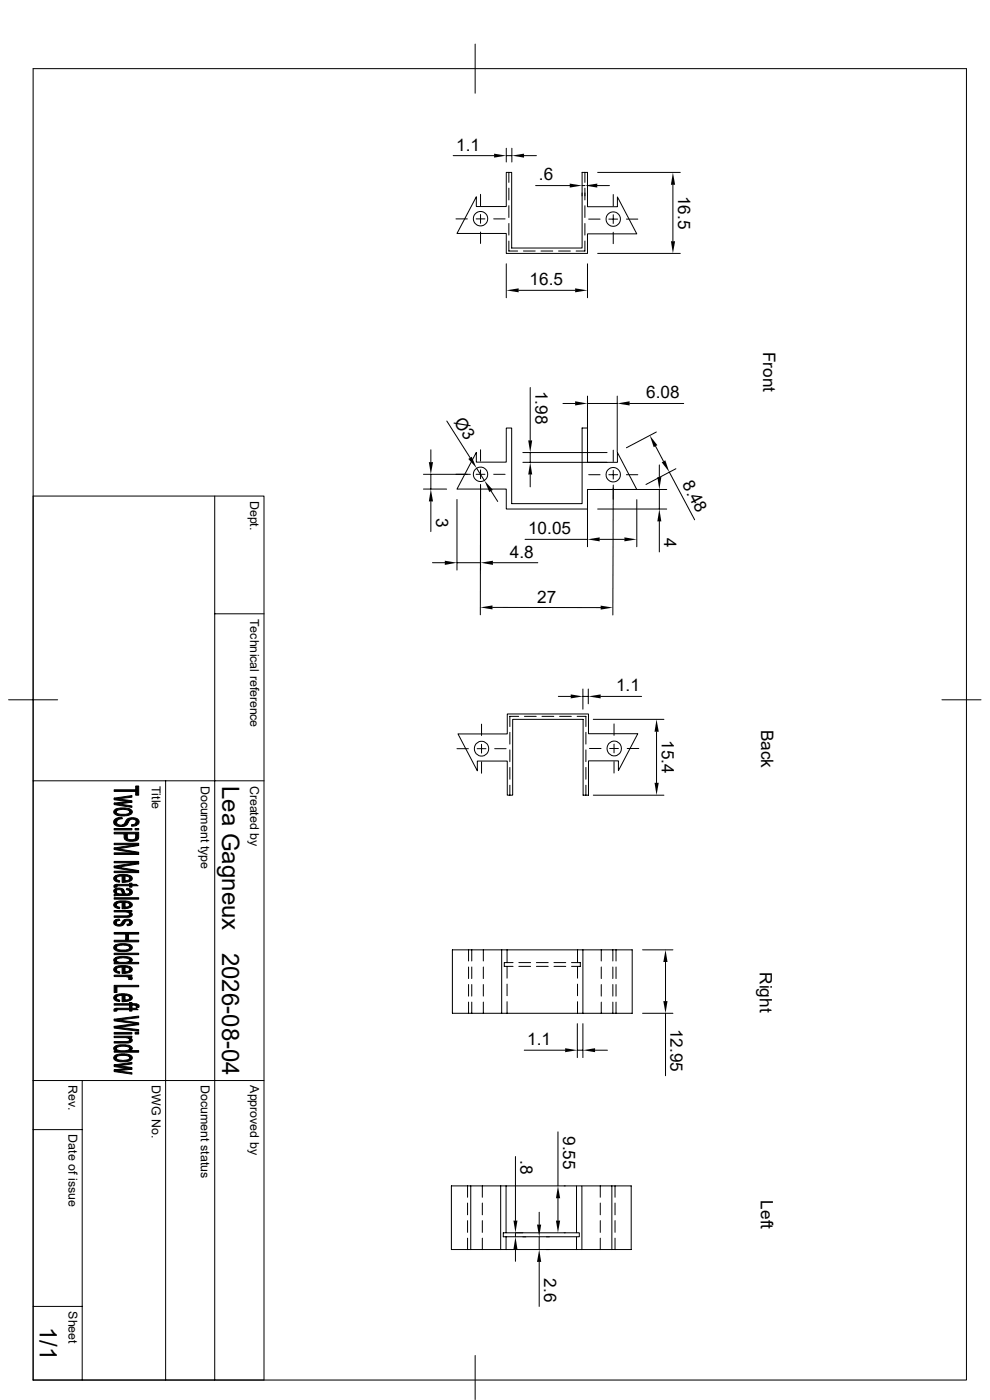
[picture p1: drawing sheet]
<svg xmlns="http://www.w3.org/2000/svg" width="210mm" height="297mm" viewBox="0 0 210 297" stroke-linecap="round" stroke-linejoin="round" font-family="sans-serif">
<g fill="none" stroke="#000" stroke-width=".21">
<path d="M7 14.6h198v278.2h-198zM100.8 9.4v10.4M96.1 33h8.7M107.4 31.5v2.9M107.4 33h1.2M107.9 36.6v2.1M107.9 39.9v2.5M108.6 31.5v2.9M111.2 33h2.6M113.6 39.4h7.3M123.5 39.4h.6M124.1 36.6v2.1"/>
<path d="M124.1 39.9v2.5M126.7 39.4h2.6M126.8 36.6h17.5M142.7 39.2v12M96.7 46.4h2.4M101 46.4h1.9M101 41.7v2.1h6.4v-7.2h1.1v16h15v-16h1.1v7.3h6.4v-2.1l4.1 7.8h-10.5v4.2h-17.2v-4.3h-10.5zM101.9 41.2v2.4M101.9 45.5v1.9M101.9 49.2v2.4M104.7 46.4h2.4M107.4 56v7.2"/>
<path d="M107.9 51.1v2.2h1.9M107.9 43.6v2.5M107.9 47.4v2.5M111 53.3h2.5M114.8 53.3h2.5M118.5 53.3h2.5M123.5 40.9v.7M124.1 43.6v2.5M124.1 47.4v2.5M124.1 51.1v2.2h-1.9M124.6 56v7.2M124.9 46.5h2.4"/>
<path d="M126.8 53.8h17.5M129.2 46.5h1.8M130.1 41.3v2.4M130.1 45.6v1.8M130.1 49.3v2.4M132.9 46.5h2.4M110 61.6h12M91.4 95.4v2.6M94.8 89.3l4.9 7.8M101 96v2h6.4v-7.2h1.1v16h15v-16h1.1v7.3h6.4v-2.1l4.1 7.8h-10.5v4.2h-17.2v-4.2h-10.5zM101.1 99.3l1.7 2.7M101.9 95.4v2.4"/>
<path d="M101.9 99.7v1.9M110.9 98.1h17.9M110.9 96h17.9M112.5 82.2v11.2M112.5 96v2.1M119.4 85.6h2.6M124.6 84v11.9M124.6 85.6h6.3M130.1 95.5v2.4M130.1 99.8v1.8M130.9 84v11.9M133.6 85.6h11.4"/>
<path d="M139.1 94.7l1.7 3.2M139.2 91.7l-6.3 3.3M139.9 98.6v2.6M143.4 99.4l-6.4 3.4M7 105.2h49v187.6h-49M45.6 105.2v187.6M89.8 100.6h10M89.8 103.8h4.9M91.4 100.6v3.2M91.4 106.4v6.4M91.7 119.4h2.7M96.9 106v14.9"/>
<path d="M96.9 119.4h5M101 100.6h1.9M101.9 102.8v27.6M104.2 104.2l1.4 2.2M104.6 119.4h9.5M104.7 100.6h2.4M111.4 114.4h13.2M112.5 100.7v2.6M124.6 106v10M124.9 100.7h2.4M126.8 103.8h14.6M126.8 108h14.6"/>
<path d="M127.2 114.4h5.3M129.2 100.7h1.8M130.1 102.9l-.1 27.6M130.1 103.5v2.4M132.9 100.7h2.4M135.1 106v10M139.9 103.8v4.2M139.9 110.6v6.5M142 100.2l5.4 10.1M45.6 130.2h10.4M104.5 128.9h22.9M1.8 148.5h10.4"/>
<path d="M96.9 158.8h2.5M97.2 155.7h10.4v-4.2h17.2v4.2h10.5l-4.1 7.8v-2.1h-6.4v7.3h-1.1v-16.1h-14.9v16.1h-1.2v-7.2h-6.3v2zM101.2 158.8h1.9M102.2 153.6v2.4M102.2 157.9v1.9M104.9 158.8h2.5M108.2 155.4v2.5M108.2 159.1v2.5M110 152h-1.8v2.1M111.3 152h2.4M115 152h2.5M118.4 147.7h2.7"/>
<path d="M118.7 152h2.5M122.4 152h1.9v2.1M123.7 146.2v4.3M123.7 147.7h1.1M124.3 155.4v2.5M124.3 159.1v2.5M124.8 146.2v3.1M125.1 158.8h2.4M125.9 152.6h14.9M127.4 147.7h8.7M129.3 158.8h1.9M130.3 153.6v2.4"/>
<path d="M130.3 157.9v1.8M133.1 158.8h2.4M139.3 155.2v10.9M199.8 148.5h8.3M7 165.7h49M35.1 165.7v127.1M102.2 161.6v2.4M108.2 162.8v2.5M108.2 166.6v2.1M124.3 162.8v2.5M124.3 166.6v2.1M125.9 168.7h14.9"/>
<path d="M130.3 161.6v2.4M96 201.5h38.1v13.5h-38.1zM99.4 201.5v2.4M99.4 205.1v2.5M99.4 208.9v2.4M99.4 212.6v2.4M100.1 201.5v2.4M100.1 205.1v2.5M100.1 208.9v2.4M100.1 212.6v2.4M102.5 201.5v2.4M102.5 205.1v2.5"/>
<path d="M102.5 208.9v2.4M102.5 212.6v2.4M106.4 201.5v13.5M107.6 201.5v2.7M107.6 205v2.5M107.6 208.8v2.4M107.6 212.5v2.5M108.8 204.2h-1.8v.8h1.8M110.1 204.2h2.5M110.1 205h2.5M113.8 204.2h2.5M113.8 205h2.5"/>
<path d="M117.5 204.2h2.5M117.5 205h2.5M121.2 204.2h1.9v.8h-1.9M122.5 217.2v7.2M122.5 201.5v2.7M122.5 205v2.5M122.5 208.8v2.4M122.5 212.5v2.5M123.7 217.2v7.2M123.7 201.5v13.5M127.6 201.5v2.4M127.6 205.1v2.5"/>
<path d="M127.6 208.9v2.4M127.6 212.6v2.4M130 201.5v2.4M130 205.1v2.5M130 208.9v2.4M130 212.6v2.4M130.7 201.5v2.4M130.7 205.1v2.5M130.7 208.9v2.4M130.7 212.6v2.4M136.3 201.5h6.4M136.3 215h6.4"/>
<path d="M141.2 204.1v8.3M141.2 215v13.2M7 239.6h10.4M7 229.2h49M17.4 229.2v63.6M111.2 222.8h8.7M122.5 222.8h1.2M126.2 222.8h2.7M99.2 251.6v2.4M99.2 255.2v2.5M99.2 259v2.5M99.9 251.6v13.5"/>
<path d="M102.3 251.6v2.4M102.3 255.2v2.5M102.3 259v2.5M106.2 251.6v13.5M107.4 251.6v9.9M109.3 245.4v13.6M114.4 257.2v2.6M118.4 240.1v11.5M118.4 254.2v4.8M119.7 251.6h.2M122.3 251.6h1.1v13.5h-1.1v-2.7h.6v-.9h-.6zM122.3 251.6h-26.5v13.5h11.6"/>
<path d="M123.4 251.6h10.5v13.5h-10.5M127.3 251.6v2.4M127.3 255.2v2.5M127.3 259v2.5M129.8 251.6v13.5M130.5 251.6v2.4M130.5 255.2v2.5M130.5 259v2.5M7 277.2h10.4M99.2 262.7v2.4M102.3 262.7v2.4M107.4 265.1h14.9"/>
<path d="M107.4 262.4v2.7M109.3 261.5v.9M109.3 265v2.6M109.6 261.5h1.3M110.9 262.4h.6M114.4 262.4v2.7M114.4 267.7v9.5M115.9 262.4h.6M119.7 261.5h.2M122.3 261.5h-15.5v.9h15.5M127.3 262.7v2.4M130.5 262.7v2.4"/>
<path d="M100.8 287.6v9.3"/>
<circle cx="101.9" cy="46.4" r="1.53"/>
<circle cx="130.1" cy="46.5" r="1.53"/>
<circle cx="101.9" cy="100.6" r="1.53"/>
<circle cx="130.1" cy="100.7" r="1.53"/>
<circle cx="102.2" cy="158.9" r="1.54"/>
<circle cx="130.3" cy="158.8" r="1.54"/>
</g>
<g fill="#000" stroke="#000" stroke-width=".21">
<path d="M24.7 173.6l1.2-.2 .1 .3a1.06 1.06 0 0 0-1.3 .7z" fill-rule="evenodd"/>
<path d="M24.6 171.6l1-.2 1.7 .1 .2 .1v.7a1.49 1.49 0 0 0-1.8-.6l-.8 .2-.3 .4z" fill-rule="evenodd"/>
<path d="M24.2 169.3l3.8 .6v.3l-3.8-.5z" fill-rule="evenodd"/>
<path d="M24.2 169.3l3.8-.5v.3l-3 .4z" fill-rule="evenodd"/>
<path d="M24.2 170.4l2.9-.4 .9 .2-2.9 .4z" fill-rule="evenodd"/>
<path d="M24.2 170.4l3.8 .6v.3l-3.8-.6z" fill-rule="evenodd"/>
<path d="M24.2 175.8h3.8v.3h-3.8z" fill-rule="evenodd"/>
<path d="M24.3 171.8l.3-.2v.7a1.79 1.79 0 0 0 2 .5l.9-.4v-.8a.66 .66 0 0 1 .6 .8 .66 .66 0 0 1-.8 .5l-.8 .2a2.54 2.54 0 0 1-2.4-.7z" fill-rule="evenodd"/>
<path d="M26.9 176.9v.6a1.08 1.08 0 0 0 1.8 .5l.1-.5v.9l-1.3 .1-.6-.2z" fill-rule="evenodd"/>
<path d="M27.9 175l.8-.2 .2-.4v.7l-1 .2z" fill-rule="evenodd"/>
<path d="M24.2 167.6h4.6v-.8h.6v1.9h-.6v-.8h-4.6z" fill-rule="evenodd"/>
<path d="M24.2 176.6h5.2v1.3l-.6 .5v-1.5h-1.9v1.4l-.4-.2-.2-.3v-.9h-2.1z" fill-rule="evenodd"/>
<path d="M24.2 179.9l4.5-.7 .7 .2-4.3 .7z" fill-rule="evenodd"/>
<path d="M28.7 175.8h.7v.3h-.7z" fill-rule="evenodd"/>
<path d="M24.2 178.9h5.2v.5l-.7-.2h-4.5z" fill-rule="evenodd"/>
<path d="M24.5 173.7l.2-.1v.8a1.07 1.07 0 0 0 1.2 .6 1.07 1.07 0 0 0 .9-.9 1.77 1.77 0 0 1 2.7 .1l-.1 .5-.5 .4v-.7a.92 .92 0 0 0-1-.6 .92 .92 0 0 0-.8 .8 1.89 1.89 0 0 1-3 0l.1-.5z" fill-rule="evenodd"/>
<path d="M24.2 190.5h5.2v.3h-5.2z" fill-rule="evenodd"/>
<path d="M24.6 189.1l.1 .6h-.1z" fill-rule="evenodd"/>
<path d="M24.2 187.8l.6-.2v.6l-.6 .1z" fill-rule="evenodd"/>
<path d="M24.3 186l.3-.2 .1 .7 .7 .4v.3a.93 .93 0 0 1-1.2-1.1z" fill-rule="evenodd"/>
<path d="M24.3 191.5l.3-.2v.8l.3 .2 .5 .1v.4a.97 .97 0 0 1-1.2-1z" fill-rule="evenodd"/>
<path d="M24.6 195.1l.7-.1 .1 .3-.6 .2-.2 .2z" fill-rule="evenodd"/>
<path d="M24.3 188.7a1.91 1.91 0 0 1 1.9 0l-.2 .9a.88 .88 0 0 0-.9-.8l-.4 .1-.1 .8-.5-.5z" fill-rule="evenodd"/>
<path d="M24.6 185.8l1.1-.3 1.4 .1 .4 .2v.6l-.2-.4-.8-.2v1.4h-.6v-1.4l-.9 .2-.4 .4z" fill-rule="evenodd"/>
<path d="M24.6 191.3l.8-.2 1.8 .1 .3 .1v.7l-.2-.4-.8-.1v1.3h-.6v-1.4l-.9 .2-.4 .4z" fill-rule="evenodd"/>
<path d="M27.4 193.4l.2 .1-.1 .4z" fill-rule="evenodd"/>
<path d="M26.9 188.5l.7 .1-.1 .6-.1-.3-.6-.1z" fill-rule="evenodd"/>
<path d="M24.2 195.4l.4-.3v.6a.72 .72 0 0 0 .8 .4 .72 .72 0 0 0 .6-.6 1.39 1.39 0 0 1 1.6-.4l-.1 .6a.59 .59 0 0 0-.6-.4 .59 .59 0 0 0-.5 .6 1.33 1.33 0 0 1-2.3-.1z" fill-rule="evenodd"/>
<path d="M24.2 193.2h3.8v.2h-.6v.4l-.7-.3h-2.5z" fill-rule="evenodd"/>
<path d="M26.5 185.8v1.1h.1l.8-.3 .1-.8a.64 .64 0 0 1 .6 .7 .64 .64 0 0 1-.8 .5l-.8 .2z" fill-rule="evenodd"/>
<path d="M24.2 189.7h.5v-.4l.6 .4h.8l.1-1 .1 .1a.71 .71 0 0 0 1 .8l.2-.2 .1-.8a.71 .71 0 0 1 .5 .9 .71 .71 0 0 1-1 .4l-2.9 .2z" fill-rule="evenodd"/>
<path d="M26.5 191.5v.9h.3l.7-.2v-.9a.64 .64 0 0 1 .6 .8 .64 .64 0 0 1-.8 .5l-.8 .2z" fill-rule="evenodd"/>
<path d="M24.2 194.3h3l.3-.2 .1-.6a.56 .56 0 0 1 .5 .6 .56 .56 0 0 1-.7 .5h-3.2z" fill-rule="evenodd"/>
<path d="M27.6 195.1a.66 .66 0 0 1 .4 .8 .66 .66 0 0 1-.8 .5h-.2l-.1-.3 .6-.2z" fill-rule="evenodd"/>
<path d="M24.8 187.6h2.7v-.2h.5v.2h.9l.4 .3h-1.3v.3h-.5v-.3h-2.6l-.1 .2z" fill-rule="evenodd"/>
<path d="M24.2 179.9l5.2 .9v.5l-.8-.4-4.4-.7z" fill-rule="evenodd"/>
<path d="M24.2 183.8l5.2 .9v.4l-.8-.3-4.4-.7z" fill-rule="evenodd"/>
<path d="M24.2 183.8l4.5-.8 .7 .3-4.3 .6z" fill-rule="evenodd"/>
<path d="M24.2 180.9h4.4l.8 .4h-5.2z" fill-rule="evenodd"/>
<path d="M24.2 184.8h4.4l.8 .3h-5.2z" fill-rule="evenodd"/>
<path d="M24.2 182.8h5.2v.5l-.7-.3h-4.5z" fill-rule="evenodd"/>
<path d="M24.2 199.5h2.5l.6-1.3v1.3h2.1v.3h-5.2z" fill-rule="evenodd"/>
<path d="M24.2 197.8h5.2v.4h-2.1l-.6 1.3v-1.3h-2.5z" fill-rule="evenodd"/>
<path d="M24.2 202.2h5.2v.3h-5.2z" fill-rule="evenodd"/>
<path d="M24.2 203.4l.4-.3 .1 1.1-.6-.4z" fill-rule="evenodd"/>
<path d="M24.3 214l.5-.1v.6h-.6z" fill-rule="evenodd"/>
<path d="M24.3 205.2l.3-.1v.7l.3 .2 .5 .2v.3a.97 .97 0 0 1-1.2-1z" fill-rule="evenodd"/>
<path d="M24.3 211.3l.3-.2 .1 .7 .7 .4v.3a.93 .93 0 0 1-1.2-1z" fill-rule="evenodd"/>
<path d="M24.6 200.4l1-.2 1.7 .1 .2 .1v.6a1.49 1.49 0 0 0-1.8-.5l-.8 .2-.3 .3z" fill-rule="evenodd"/>
<path d="M24.6 205.1l1-.2h1.4l.5 .2v.6l-.2-.4-.8-.1v1.3h-.6v-1.4l-.9 .2-.4 .4z" fill-rule="evenodd"/>
<path d="M24.6 211.1l1.1-.3 1.4 .1 .4 .2v.6l-.2-.4-.8-.1v1.3h-.6v-1.3l-.9 .1-.4 .4z" fill-rule="evenodd"/>
<path d="M24.2 206.9h3.8v.2h-.6v.4l-.7-.3h-2.5z" fill-rule="evenodd"/>
<path d="M24.2 219h3.8v.4h-3.8z" fill-rule="evenodd"/>
<path d="M24.3 200.6l.3-.2v.6a1.79 1.79 0 0 0 2 .5l.9-.3v-.8a.66 .66 0 0 1 .6 .7 .66 .66 0 0 1-.8 .6l-.8 .2a2.54 2.54 0 0 1-2.4-.7z" fill-rule="evenodd"/>
<path d="M24.6 203.1l1.5-.2a1.91 1.91 0 0 1 2 .8l-.2 .3-.3 .2-.1-.6a2.66 2.66 0 0 0-2.9 0z" fill-rule="evenodd"/>
<path d="M26.5 205.2v1h.3l.7-.3v-.8a.67 .67 0 0 1 .6 .8 .67 .67 0 0 1-.9 .5l-.7 .1z" fill-rule="evenodd"/>
<path d="M27.4 207.1l.6 .3-.1 .4-.6-.1z" fill-rule="evenodd"/>
<path d="M26.5 211.2v1h.1l.8-.3 .1-.8a.64 .64 0 0 1 .6 .7 .64 .64 0 0 1-.8 .5l-.8 .2z" fill-rule="evenodd"/>
<path d="M24.2 212.9h3.3v-.2h.5v.2l1 .1-.1 .5-.2-.2-.7-.1v.4h-.5v-.4h-3.3z" fill-rule="evenodd"/>
<path d="M24.8 213.9h2.7v-.2h.5v.2h.9l.4 .3h-1.3v.3h-.5v-.3h-2.6l-.1 .2z" fill-rule="evenodd"/>
<path d="M24.2 204.2h.5v-.4a3 3 0 0 0 2.8 0v-.1l.1 .5h1.8v.3h-5.2z" fill-rule="evenodd"/>
<path d="M24.2 216.2l5.2-.6v.3l-4.4 .5z" fill-rule="evenodd"/>
<path d="M24.2 216.2l5.2 .8v.4l-.6-.2-4.6-.6z" fill-rule="evenodd"/>
<path d="M24.2 217.8l4.5-.6 .7 .2-4.2 .5z" fill-rule="evenodd"/>
<path d="M24.2 217.8l5.2 .6v.4l-5.2-.7z" fill-rule="evenodd"/>
<path d="M24.2 209h5.2v.3h-4.6v1.3h-.6z" fill-rule="evenodd"/>
<path d="M28.7 219h.7v.4h-.7z" fill-rule="evenodd"/>
<path d="M29 213l.5 .2-.1 .5h-.5z" fill-rule="evenodd"/>
<path d="M24.2 222.2l.4-.3 .1 1-.5-.3z" fill-rule="evenodd"/>
<path d="M24.6 223.8l1.1-.2h1.4l.4 .2v.6a1.76 1.76 0 0 0-2-.5l-.6 .2-.3 .3z" fill-rule="evenodd"/>
<path d="M27.4 220.1h.2l-.1 .5z" fill-rule="evenodd"/>
<path d="M24.2 219.8h3.8v.3h-.6v.3l-.7-.3h-2.5z" fill-rule="evenodd"/>
<path d="M24.2 225.9l3.8 .6v.3l-3.8-.5z" fill-rule="evenodd"/>
<path d="M24.2 225.9l3.8-.5v.3l-3 .4z" fill-rule="evenodd"/>
<path d="M24.2 227l2.9-.3 .9 .1-2.9 .4z" fill-rule="evenodd"/>
<path d="M24.2 227l3.8 .6v.3l-3.8-.6z" fill-rule="evenodd"/>
<path d="M24.2 221h2.8l.5-.2 .1-.7a.56 .56 0 0 1 .5 .7 .56 .56 0 0 1-.7 .4l-3.2 .1z" fill-rule="evenodd"/>
<path d="M24.6 221.9l1.5-.2a1.73 1.73 0 0 1 2 .7l-.2 .3-.3 .2-.1-.5a2.27 2.27 0 0 0-2.3-.4l-.5 .2-.1 .3z" fill-rule="evenodd"/>
<path d="M24.4 223.9l.2-.1v.6a2.16 2.16 0 0 0 2.5 .4l.4-.3v-.7a.64 .64 0 0 1 .6 .7 .64 .64 0 0 1-.8 .6l-.5 .1a2.41 2.41 0 0 1-2.7-.7v-.2z" fill-rule="evenodd"/>
<path d="M24.2 222.9h.5v-.3a2.8 2.8 0 0 0 2.8-.1l.1 .4h1.8v.3h-5.2z" fill-rule="evenodd"/>
</g>
<g fill="#000">
<path d="M104.8 32.6l2.6 .4-2.6 .4zM108.6 33l2.6-.4v.8zM120.9 38.9l2.6 .5-2.6 .4zM124.1 39.4l2.6-.5v.9zM142.7 36.6l.5 2.6h-.9zM142.3 51.2h.9l-.5 2.6zM107.4 61.6l2.6-.4v.8zM122 61.2l2.6 .4-2.6 .4zM91 98h.9l-.5 2.6zM99.4 97.4l.7-.5 1 2.4zM112.1 93.4h.8l-.4 2.6zM122 85.1l2.6 .5-2.6 .4z"/>
<path d="M130.9 85.6l2.7-.5v.9zM137.8 92.4l1.6 2-.7 .5zM140.4 98.1l.7-.4 .9 2.5zM91.4 103.8l.5 2.6h-.9zM94.4 119l2.5 .4-2.5 .4zM102.8 102l1.8 1.9-.8 .5zM101.9 119.4l2.7-.4v.8zM112.5 98.1l.4 2.6h-.8zM124.6 114.4l2.6-.4v.9zM132.5 114l2.6 .4-2.6 .5zM139.4 101.2h.9l-.4 2.6zM139.9 108l.4 2.6h-.9z"/>
<path d="M101.9 128.9l2.6-.5v.9zM127.4 128.5l2.6 .4-2.6 .4zM121.1 147.3l2.6 .4-2.6 .5zM124.8 147.7l2.6-.4v.9zM139.3 152.6l.4 2.6h-.8zM138.9 166.1h.8l-.4 2.6zM141.2 201.5l.4 2.6h-.9zM140.7 212.4h.9l-.4 2.6zM119.9 222.4l2.6 .4-2.6 .4zM123.7 222.8l2.5-.4v.8zM108.9 259h.9l-.5 2.5zM113.9 259.8h.9l-.4 2.6z"/>
<path d="M117.9 259h.9l-.4 2.5zM118.4 251.6l.4 2.6h-.9zM109.3 262.4l.5 2.6h-.9zM114.4 265.1l.4 2.6h-.9z"/>
</g>
<g font-size="5.1">
<text x="47.1" y="166.7" transform="rotate(90 47.1 166.7)">Lea Gagneux</text>
<text x="47.1" y="202.1" transform="rotate(90 47.1 202.1)">2026-08-04</text>
<text x="8.4" y="281.4" transform="rotate(90 8.4 281.4)">1/1</text>
</g>
<g font-size="3.6">
<text x="96.8" y="32">1.1</text>
<text x="114.3" y="38.3">.6</text>
<text x="143.8" y="41.5" transform="rotate(90 143.8 41.5)">16.5</text>
<text x="112.4" y="60.5">16.5</text>
<text x="161.9" y="74.6" transform="rotate(90 161.9 74.6)">Front</text>
<text x="113.6" y="82.8" transform="rotate(90 113.6 82.8)">1.98</text>
<text x="96.2" y="89.5" transform="rotate(58 96.2 89.5)">Ø3</text>
<text x="137.1" y="84.5">6.08</text>
<text x="144.6" y="102.7" transform="rotate(62 144.6 102.7)">8.48</text>
<text x="92.5" y="109.9" transform="rotate(90 92.5 109.9)">3</text>
<text x="112" y="113.3">10.05</text>
<text x="108.2" y="118.3">4.8</text>
<text x="140.9" y="114.2" transform="rotate(90 140.9 114.2)">4</text>
<text x="114" y="127.8">27</text>
<text x="130.7" y="146.7">1.1</text>
<text x="161.5" y="154.8" transform="rotate(90 161.5 154.8)">Back</text>
<text x="140.4" y="157" transform="rotate(90 140.4 157)">15.4</text>
<text x="161.2" y="206.2" transform="rotate(90 161.2 206.2)">Right</text>
<text x="111.8" y="221.7">1.1</text>
<text x="142.2" y="218.2" transform="rotate(90 142.2 218.2)">12.95</text>
<text x="119.5" y="241" transform="rotate(90 119.5 241)">9.55</text>
<text x="110.4" y="246.1" transform="rotate(90 110.4 246.1)">.8</text>
<text x="161.4" y="254.7" transform="rotate(90 161.4 254.7)">Left</text>
<text x="115.4" y="271.2" transform="rotate(90 115.4 271.2)">2.6</text>
</g>
<g font-size="2.6">
<text x="53.1" y="106.3" transform="rotate(90 53.1 106.3)">Dept.</text>
<text x="53.1" y="131.3" transform="rotate(90 53.1 131.3)">Technical reference</text>
<text x="32.2" y="166.7" transform="rotate(90 32.2 166.7)">Title</text>
<text x="42.6" y="166.7" transform="rotate(90 42.6 166.7)">Document type</text>
<text x="53.1" y="166.7" transform="rotate(90 53.1 166.7)">Created by</text>
<text x="14.5" y="230.2" transform="rotate(90 14.5 230.2)">Rev.</text>
<text x="32.2" y="230.2" transform="rotate(90 32.2 230.2)">DWG No.</text>
<text x="42.6" y="230.2" transform="rotate(90 42.6 230.2)">Document status</text>
<text x="53.1" y="230.2" transform="rotate(90 53.1 230.2)">Approved by</text>
<text x="14.5" y="240.7" transform="rotate(90 14.5 240.7)">Date of issue</text>
<text x="14.5" y="278.2" transform="rotate(90 14.5 278.2)">Sheet</text>
</g>
</svg>
